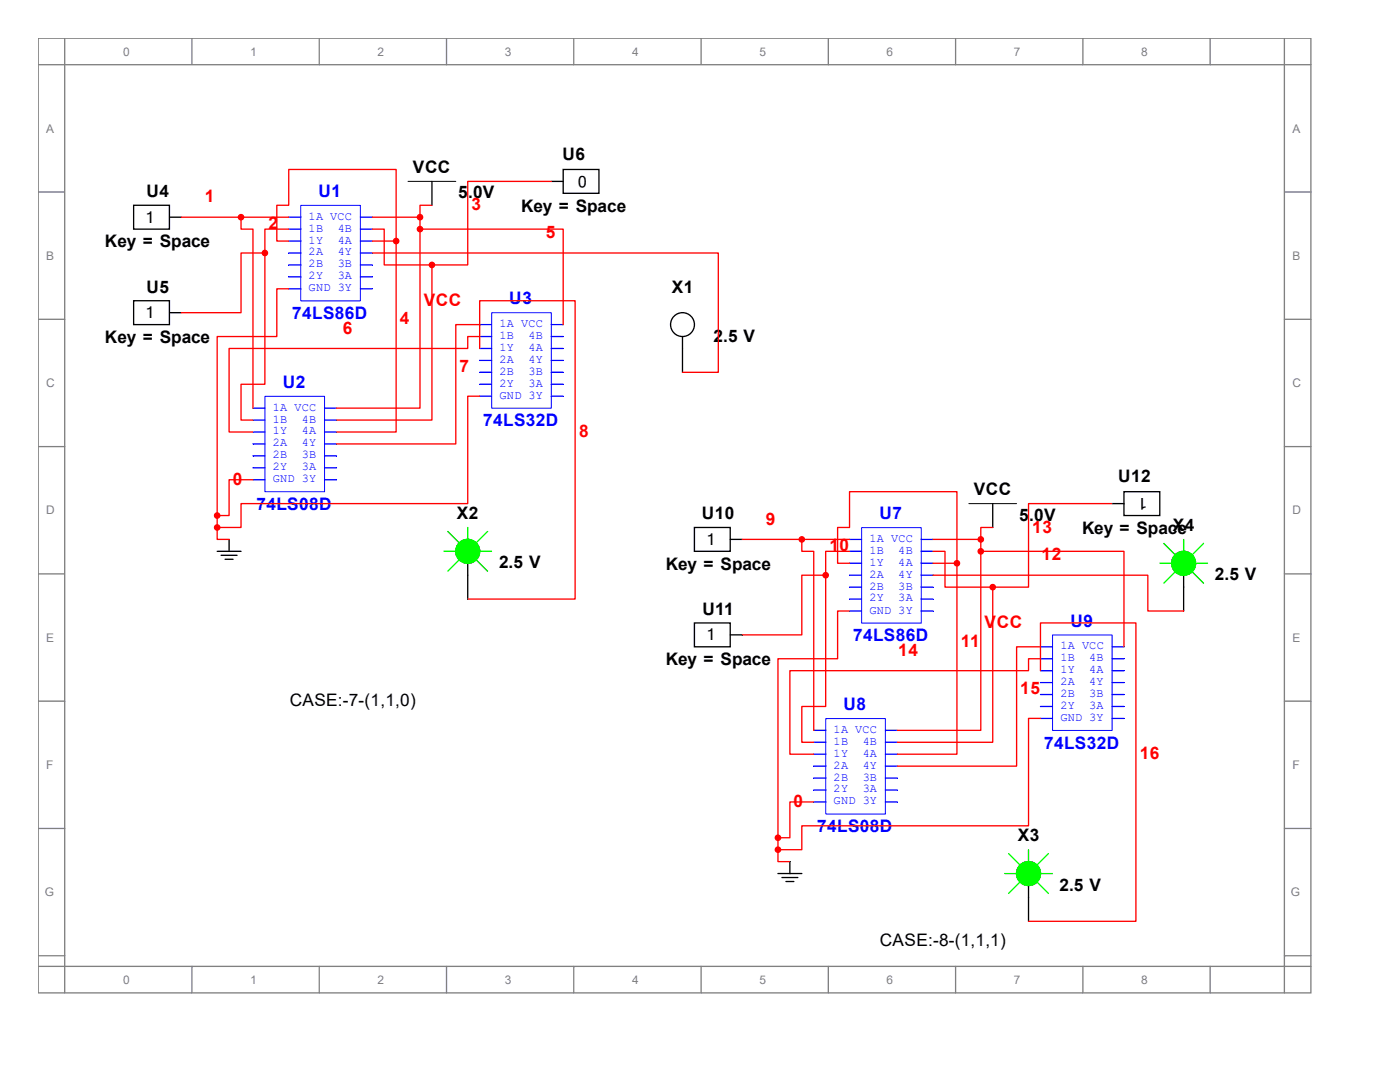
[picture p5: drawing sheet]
<svg xmlns="http://www.w3.org/2000/svg" width="279mm" height="216mm" viewBox="0 0 279 216" stroke-linecap="round" stroke-linejoin="round" font-family="sans-serif">
<g fill="none" stroke="#808080" stroke-width=".26">
<path d="M7.6 7.6h254v190.5h-254zM7.6 12.9h254M12.9 7.6v190.5M38.3 7.6v5.3M63.7 7.6v5.3M89.1 7.6v5.3M114.5 7.6v5.3M139.9 7.6v5.3M165.3 7.6v5.3M190.7 7.6v5.3M216.1 7.6v5.3M241.5 7.6v5.3"/>
<path d="M256.3 7.6v190.5M7.6 38.3h5.3M256.3 38.3h5.3M7.6 63.7h5.3M256.3 63.7h5.3M7.6 89.1h5.3M256.3 89.1h5.3M7.6 114.5h5.3M256.3 114.5h5.3M7.6 139.9h5.3M256.3 139.9h5.3M7.6 165.3h5.3"/>
<path d="M256.3 165.3h5.3M7.6 190.7h5.3M7.6 192.8h254M38.3 192.8v5.3M63.7 192.8v5.3M89.1 192.8v5.3M114.5 192.8v5.3M139.9 192.8v5.3M165.3 192.8v5.3M190.7 192.8v5.3M216.1 192.8v5.3M241.5 192.8v5.3"/>
<path d="M256.3 190.7h5.3"/>
</g>
<path d="M60 41h11.9v19h-11.9z" fill="none" stroke="#00f" stroke-width=".2"/>
<path d="M57.6 43.3h2.4" fill="none" stroke="#00f" stroke-width=".26"/>
<path d="M57.6 45.7h2.4" fill="none" stroke="#00f" stroke-width=".26"/>
<path d="M57.6 48.1h2.4" fill="none" stroke="#00f" stroke-width=".26"/>
<path d="M57.6 50.5h2.4" fill="none" stroke="#00f" stroke-width=".26"/>
<path d="M57.6 52.9h2.4" fill="none" stroke="#00f" stroke-width=".26"/>
<path d="M57.6 55.2h2.4" fill="none" stroke="#00f" stroke-width=".26"/>
<path d="M57.6 57.6h2.4" fill="none" stroke="#00f" stroke-width=".26"/>
<path d="M71.9 57.6h2.4" fill="none" stroke="#00f" stroke-width=".26"/>
<path d="M71.9 55.2h2.4" fill="none" stroke="#00f" stroke-width=".26"/>
<path d="M71.9 52.9h2.4" fill="none" stroke="#00f" stroke-width=".26"/>
<path d="M71.9 50.5h2.4" fill="none" stroke="#00f" stroke-width=".26"/>
<path d="M71.9 48.1h2.4" fill="none" stroke="#00f" stroke-width=".26"/>
<path d="M71.9 45.7h2.4" fill="none" stroke="#00f" stroke-width=".26"/>
<path d="M71.9 43.3h2.4" fill="none" stroke="#00f" stroke-width=".26"/>
<path d="M52.9 79.1h11.9v19h-11.9z" fill="none" stroke="#00f" stroke-width=".2"/>
<path d="M50.5 81.4h2.4" fill="none" stroke="#00f" stroke-width=".26"/>
<path d="M50.5 83.8h2.4" fill="none" stroke="#00f" stroke-width=".26"/>
<path d="M50.5 86.2h2.4" fill="none" stroke="#00f" stroke-width=".26"/>
<path d="M50.5 88.6h2.4" fill="none" stroke="#00f" stroke-width=".26"/>
<path d="M50.5 91h2.4" fill="none" stroke="#00f" stroke-width=".26"/>
<path d="M50.5 93.3h2.4" fill="none" stroke="#00f" stroke-width=".26"/>
<path d="M50.5 95.7h2.4" fill="none" stroke="#00f" stroke-width=".26"/>
<path d="M64.8 95.7h2.4" fill="none" stroke="#00f" stroke-width=".26"/>
<path d="M64.8 93.3h2.4" fill="none" stroke="#00f" stroke-width=".26"/>
<path d="M64.8 91h2.4" fill="none" stroke="#00f" stroke-width=".26"/>
<path d="M64.8 88.6h2.4" fill="none" stroke="#00f" stroke-width=".26"/>
<path d="M64.8 86.2h2.4" fill="none" stroke="#00f" stroke-width=".26"/>
<path d="M64.8 83.8h2.4" fill="none" stroke="#00f" stroke-width=".26"/>
<path d="M64.8 81.4h2.4" fill="none" stroke="#00f" stroke-width=".26"/>
<path d="M98.1 62.4h11.9v19h-11.9z" fill="none" stroke="#00f" stroke-width=".2"/>
<path d="M95.7 64.8h2.4" fill="none" stroke="#00f" stroke-width=".26"/>
<path d="M95.7 67.2h2.4" fill="none" stroke="#00f" stroke-width=".26"/>
<path d="M95.7 69.5h2.4" fill="none" stroke="#00f" stroke-width=".26"/>
<path d="M95.7 71.9h2.4" fill="none" stroke="#00f" stroke-width=".26"/>
<path d="M95.7 74.3h2.4" fill="none" stroke="#00f" stroke-width=".26"/>
<path d="M95.7 76.7h2.4" fill="none" stroke="#00f" stroke-width=".26"/>
<path d="M95.7 79.1h2.4" fill="none" stroke="#00f" stroke-width=".26"/>
<path d="M110 79.1h2.4" fill="none" stroke="#00f" stroke-width=".26"/>
<path d="M110 76.7h2.4" fill="none" stroke="#00f" stroke-width=".26"/>
<path d="M110 74.3h2.4" fill="none" stroke="#00f" stroke-width=".26"/>
<path d="M110 71.9h2.4" fill="none" stroke="#00f" stroke-width=".26"/>
<path d="M110 69.5h2.4" fill="none" stroke="#00f" stroke-width=".26"/>
<path d="M110 67.2h2.4" fill="none" stroke="#00f" stroke-width=".26"/>
<path d="M110 64.8h2.4" fill="none" stroke="#00f" stroke-width=".26"/>
<path d="M86.2 36.2v4.8M110 36.2h2.4M112.4 33.8h7.1v4.8h-7.1zM26.7 41h7.1v4.7h-7.1zM33.8 43.3h2.4M26.7 60h7.1v4.8h-7.1zM33.8 62.4h2.4M43.3 110h4.8M44.1 110.8h3.2M44.9 111.6h1.6M45.7 107.6v2.4" fill="none" stroke="#000" stroke-width=".26"/>
<path d="M81.4 36.2h9.6" fill="none" stroke="#000" stroke-width=".2"/>
<g fill="#f00" stroke="#f00" stroke-width=".26">
<circle cx="48.1" cy="43.3" r=".53"/>
<circle cx="86.2" cy="52.9" r=".53"/>
<circle cx="79.1" cy="48.1" r=".53"/>
<circle cx="52.9" cy="50.5" r=".53"/>
<circle cx="43.3" cy="102.9" r=".53"/>
<circle cx="43.3" cy="105.3" r=".53"/>
<circle cx="83.8" cy="45.7" r=".53"/>
<circle cx="83.8" cy="43.3" r=".53"/>
</g>
<g fill="none" stroke="#f00" stroke-width=".26">
<path d="M110 36.2h-16.7v16.7h-7.1M36.2 43.3h21.4M48.1 43.3v2.4h2.4v35.7M52.9 50.5v26.2h-4.8v7.1h2.4M52.9 50.5h-4.8v11.9h-11.9M57.6 48.1h-2.4v-7.1h2.4v-7.2h21.5v14.3M57.6 45.7h-4.7v4.8M74.3 45.7h2.4v7.2h9.5M74.3 43.3h9.5M74.3 48.1h4.8M79.1 48.1v38.1h-11.9M83.8 45.7v35.7h-16.6"/>
<path d="M83.8 45.7h28.6v19.1M83.8 43.3v2.4M86.2 52.9v30.9h-19M86.2 41h-2.4v2.3M95.7 67.2h-2.4v2.3h-47.6v16.7h4.8M95.7 64.8h-4.7v23.8h-23.8M95.7 79.1h-2.4v21.4h-45.2v4.8h-4.8M50.5 95.7h-4.8v7.2h-2.4v2.4M43.3 105.3v2.3h2.4"/>
</g>
<path d="M172 105.3h11.9v19h-11.9z" fill="none" stroke="#00f" stroke-width=".2"/>
<path d="M169.5 107.6h2.4" fill="none" stroke="#00f" stroke-width=".26"/>
<path d="M169.5 110h2.4" fill="none" stroke="#00f" stroke-width=".26"/>
<path d="M169.5 112.4h2.4" fill="none" stroke="#00f" stroke-width=".26"/>
<path d="M169.5 114.8h2.4" fill="none" stroke="#00f" stroke-width=".26"/>
<path d="M169.5 117.2h2.4" fill="none" stroke="#00f" stroke-width=".26"/>
<path d="M169.5 119.5h2.4" fill="none" stroke="#00f" stroke-width=".26"/>
<path d="M169.5 121.9h2.4" fill="none" stroke="#00f" stroke-width=".26"/>
<path d="M183.8 121.9h2.4" fill="none" stroke="#00f" stroke-width=".26"/>
<path d="M183.8 119.5h2.4" fill="none" stroke="#00f" stroke-width=".26"/>
<path d="M183.8 117.2h2.4" fill="none" stroke="#00f" stroke-width=".26"/>
<path d="M183.8 114.8h2.4" fill="none" stroke="#00f" stroke-width=".26"/>
<path d="M183.8 112.4h2.4" fill="none" stroke="#00f" stroke-width=".26"/>
<path d="M183.8 110h2.4" fill="none" stroke="#00f" stroke-width=".26"/>
<path d="M183.8 107.6h2.4" fill="none" stroke="#00f" stroke-width=".26"/>
<path d="M164.8 143.4h11.9v19h-11.9z" fill="none" stroke="#00f" stroke-width=".2"/>
<path d="M162.4 145.7h2.4" fill="none" stroke="#00f" stroke-width=".26"/>
<path d="M162.4 148.1h2.4" fill="none" stroke="#00f" stroke-width=".26"/>
<path d="M162.4 150.5h2.4" fill="none" stroke="#00f" stroke-width=".26"/>
<path d="M162.4 152.9h2.4" fill="none" stroke="#00f" stroke-width=".26"/>
<path d="M162.4 155.3h2.4" fill="none" stroke="#00f" stroke-width=".26"/>
<path d="M162.4 157.6h2.4" fill="none" stroke="#00f" stroke-width=".26"/>
<path d="M162.4 160h2.4" fill="none" stroke="#00f" stroke-width=".26"/>
<path d="M176.7 160h2.4" fill="none" stroke="#00f" stroke-width=".26"/>
<path d="M176.7 157.6h2.4" fill="none" stroke="#00f" stroke-width=".26"/>
<path d="M176.7 155.3h2.4" fill="none" stroke="#00f" stroke-width=".26"/>
<path d="M176.7 152.9h2.4" fill="none" stroke="#00f" stroke-width=".26"/>
<path d="M176.7 150.5h2.4" fill="none" stroke="#00f" stroke-width=".26"/>
<path d="M176.7 148.1h2.4" fill="none" stroke="#00f" stroke-width=".26"/>
<path d="M176.7 145.7h2.4" fill="none" stroke="#00f" stroke-width=".26"/>
<path d="M210.1 126.7h11.9v19.1h-11.9z" fill="none" stroke="#00f" stroke-width=".2"/>
<path d="M207.6 129.1h2.4" fill="none" stroke="#00f" stroke-width=".26"/>
<path d="M207.6 131.4h2.4" fill="none" stroke="#00f" stroke-width=".26"/>
<path d="M207.6 133.8h2.4" fill="none" stroke="#00f" stroke-width=".26"/>
<path d="M207.6 136.2h2.4" fill="none" stroke="#00f" stroke-width=".26"/>
<path d="M207.6 138.6h2.4" fill="none" stroke="#00f" stroke-width=".26"/>
<path d="M207.6 141h2.4" fill="none" stroke="#00f" stroke-width=".26"/>
<path d="M207.6 143.4h2.4" fill="none" stroke="#00f" stroke-width=".26"/>
<path d="M221.9 143.4h2.4" fill="none" stroke="#00f" stroke-width=".26"/>
<path d="M221.9 141h2.4" fill="none" stroke="#00f" stroke-width=".26"/>
<path d="M221.9 138.6h2.4" fill="none" stroke="#00f" stroke-width=".26"/>
<path d="M221.9 136.2h2.4" fill="none" stroke="#00f" stroke-width=".26"/>
<path d="M221.9 133.8h2.4" fill="none" stroke="#00f" stroke-width=".26"/>
<path d="M221.9 131.4h2.4" fill="none" stroke="#00f" stroke-width=".26"/>
<path d="M221.9 129.1h2.4" fill="none" stroke="#00f" stroke-width=".26"/>
<g fill="none" stroke="#000" stroke-width=".26">
<path d="M136.2 67.2v7.1M224.3 98.1h7.2v4.8h-7.2zM93.3 112.4v7.1M138.6 105.3h7.1v4.7h-7.1zM145.7 107.6h2.4M198.1 100.5v4.8M221.9 100.5h2.4M236.2 114.8v7.1M138.6 124.3h7.1v4.8h-7.1zM145.7 126.7h2.4M155.3 174.3h4.7M156.1 175.1h3.1"/>
<path d="M156.8 175.9h1.6M157.6 171.9v2.4M205.3 176.7v7.1"/>
<circle cx="136.2" cy="64.8" r="2.38"/>
<circle cx="93.3" cy="110" r="2.38"/>
<circle cx="236.2" cy="112.4" r="2.38"/>
<circle cx="205.3" cy="174.3" r="2.38"/>
</g>
<path d="M193.4 100.5h9.5" fill="none" stroke="#000" stroke-width=".2"/>
<g fill="#f00" stroke="#f00" stroke-width=".26">
<circle cx="160" cy="107.6" r=".53"/>
<circle cx="198.1" cy="117.2" r=".53"/>
<circle cx="191" cy="112.4" r=".53"/>
<circle cx="164.8" cy="114.8" r=".53"/>
<circle cx="155.3" cy="167.2" r=".53"/>
<circle cx="155.3" cy="169.5" r=".53"/>
<circle cx="195.7" cy="110" r=".53"/>
<circle cx="195.7" cy="107.6" r=".53"/>
</g>
<g fill="none" stroke="#f00" stroke-width=".26">
<path d="M57.6 57.6h-2.4v9.6h-11.9v35.7M74.3 50.5h69.1v23.8h-7.2M95.7 69.5v-9.5h19.1v59.5h-21.5M148.1 107.6h21.4M160 107.6v2.4h2.4v35.7M164.8 114.8v26.2h-4.8v7.1h2.4M164.8 114.8h-4.8v11.9h-11.9M169.5 112.4h-2.3v-7.1h2.3v-7.2h21.5v14.3M169.5 110h-4.7v4.8M186.2 110h2.4v7.2h9.5M186.2 114.8h42.9v7.1h7.1M186.2 107.6h9.5"/>
<path d="M186.2 112.4h4.8M191 112.4v38.1h-11.9M195.7 110v35.7h-16.6M195.7 110h28.6v19.1M195.7 107.6v2.4M198.1 117.2v30.9h-19M198.1 105.3h-2.4v2.3M221.9 100.5h-16.6v16.7h-7.2M169.5 121.9h-2.3v9.5h-11.9v35.8M207.6 131.4h-2.3v2.4h-47.7v16.7h4.8M207.6 129.1h-4.7v23.8h-23.8M207.6 133.8v-9.5h19.1v59.5h-21.4"/>
<path d="M207.6 143.4h-2.3v21.4h-45.3v4.7h-4.7M155.3 169.5v2.4h2.3M155.3 167.2v2.3M162.4 160h-4.8v7.2h-2.3"/>
</g>
<g fill="none" stroke="#0f0" stroke-width=".26">
<path d="M88.6 110h2.4M89.4 106l2.4 2.4M91.8 111.6l-2.4 2.4M93.3 105.3v2.3M94.9 111.6l2.4 2.4M95.7 110h2.4M97.3 106l-2.4 2.4M231.5 112.4h2.3M232.3 108.4l2.3 2.4M234.6 114l-2.3 2.4M236.2 107.6v2.4M237.8 114l2.4 2.4"/>
<path d="M238.6 112.4h2.4M240.2 108.4l-2.4 2.4M200.5 174.3h2.4M201.3 170.3l2.4 2.4M203.7 175.9l-2.4 2.4M205.3 169.5v2.4M206.9 175.9l2.3 2.4M207.6 174.3h2.4M209.2 170.3l-2.3 2.4"/>
</g>
<g fill="#0f0" stroke="#0f0" stroke-width=".26">
<circle cx="93.3" cy="110" r="2.38"/>
<circle cx="205.3" cy="174.3" r="2.38"/>
<circle cx="236.2" cy="112.4" r="2.38"/>
</g>
<g font-size="3.4">
<text x="82.4" y="34.5">VCC</text>
<text x="112.2" y="31.9">U6</text>
<text x="29.2" y="39.3">U4</text>
<text x="91.4" y="39.6">5.0V</text>
<text x="104" y="42.2">Key = Space</text>
<text x="21" y="49.4">Key = Space</text>
<text x="29.2" y="58.4">U5</text>
<text x="134.1" y="58.4">X1</text>
<text x="21" y="68.4">Key = Space</text>
<text x="142.4" y="68.2">2.5 V</text>
<text x="194.4" y="98.8">VCC</text>
<text x="223.2" y="96.2">U12</text>
<text x="91.2" y="103.6">X2</text>
<text x="140.1" y="103.6">U10</text>
<text x="203.4" y="103.9">5.0V</text>
<text x="215.9" y="106.5">Key = Space</text>
<text x="234.1" y="106">X4</text>
<text x="99.6" y="113.4">2.5 V</text>
<text x="132.9" y="113.7">Key = Space</text>
<text x="242.5" y="115.8">2.5 V</text>
<text x="140.2" y="122.7">U11</text>
<text x="132.9" y="132.7">Key = Space</text>
<text x="57.8" y="140.9">CASE:-7-(1,1,0)</text>
<text x="203.1" y="167.9">X3</text>
<text x="211.5" y="177.7">2.5 V</text>
<text x="175.6" y="188.8">CASE:-8-(1,1,1)</text>
</g>
<g font-size="3.4" fill="#f00">
<text x="40.9" y="40.4">1</text>
<text x="94.1" y="42">3</text>
<text x="53.6" y="45.7">2</text>
<text x="108.9" y="47.5">5</text>
<text x="79.8" y="64.7">4</text>
<text x="84.6" y="61">VCC</text>
<text x="68.4" y="66.6">6</text>
<text x="91.7" y="74.3">7</text>
<text x="115.6" y="87.2">8</text>
<text x="46.5" y="96.7">0</text>
<text x="152.8" y="104.7">9</text>
<text x="206" y="106.3">13</text>
<text x="165.5" y="110">10</text>
<text x="207.9" y="111.8">12</text>
<text x="196.5" y="125.3">VCC</text>
<text x="179.3" y="130.9">14</text>
<text x="191.8" y="129">11</text>
<text x="203.6" y="138.6">15</text>
<text x="227.5" y="151.5">16</text>
<text x="158.4" y="161">0</text>
</g>
<g font-size="3.4" fill="#00f">
<text x="63.5" y="39.3">U1</text>
<text x="58.3" y="63.7">74LS86D</text>
<text x="101.6" y="60.7">U3</text>
<text x="56.4" y="77.4">U2</text>
<text x="96.4" y="85.1">74LS32D</text>
<text x="51.2" y="101.8">74LS08D</text>
<text x="175.5" y="103.6">U7</text>
<text x="213.6" y="125.1">U9</text>
<text x="170.3" y="128">74LS86D</text>
<text x="168.3" y="141.7">U8</text>
<text x="208.4" y="149.4">74LS32D</text>
<text x="163.1" y="166.1">74LS08D</text>
</g>
<g font-size="3.2">
<text x="117.1" y="35.1" transform="rotate(-180 117.1 35.1)">0</text>
<text x="29" y="44.4">1</text>
<text x="29" y="63.5">1</text>
<text x="229" y="99.4" transform="rotate(-180 229 99.4)">1</text>
<text x="141" y="108.7">1</text>
<text x="141" y="127.8">1</text>
</g>
<g font-size="2.4" fill="#808080">
<text x="24.6" y="11.1">0</text>
<text x="50" y="11.1">1</text>
<text x="75.4" y="11.1">2</text>
<text x="100.8" y="11.1">3</text>
<text x="126.2" y="11.1">4</text>
<text x="151.6" y="11.1">5</text>
<text x="177" y="11.1">6</text>
<text x="202.4" y="11.1">7</text>
<text x="227.8" y="11.1">8</text>
<text x="9.2" y="26.5">A</text>
<text x="257.9" y="26.5">A</text>
<text x="9.2" y="51.9">B</text>
<text x="257.9" y="51.9">B</text>
<text x="9.2" y="77.3">C</text>
<text x="257.9" y="77.3">C</text>
<text x="9.2" y="102.7">D</text>
<text x="257.9" y="102.7">D</text>
<text x="9.2" y="128.1">E</text>
<text x="257.9" y="128.1">E</text>
<text x="9.2" y="153.5">F</text>
<text x="257.9" y="153.5">F</text>
<text x="8.9" y="178.9">G</text>
<text x="257.6" y="178.9">G</text>
<text x="24.6" y="196.3">0</text>
<text x="50" y="196.3">1</text>
<text x="75.4" y="196.3">2</text>
<text x="100.8" y="196.3">3</text>
<text x="126.2" y="196.3">4</text>
<text x="151.6" y="196.3">5</text>
<text x="177" y="196.3">6</text>
<text x="202.4" y="196.3">7</text>
<text x="227.8" y="196.3">8</text>
</g>
<g font-size="2.4" fill="#00f">
<text x="61.6" y="43.8">1A VCC</text>
<text x="61.6" y="46.2">1B</text>
<text x="67.4" y="46.2">4B</text>
<text x="61.6" y="48.6">1Y</text>
<text x="61.6" y="51">2A</text>
<text x="61.6" y="53.3">2B</text>
<text x="67.4" y="53.3">3B</text>
<text x="67.4" y="51">4Y</text>
<text x="67.4" y="48.6">4A</text>
<text x="61.6" y="55.8">2Y</text>
<text x="61.6" y="58.1">GND 3Y</text>
<text x="67.4" y="55.8">3A</text>
<text x="99.7" y="65.3">1A VCC</text>
<text x="99.7" y="67.6">1B</text>
<text x="99.7" y="70">1Y</text>
<text x="105.5" y="70">4A</text>
<text x="105.5" y="67.6">4B</text>
<text x="99.7" y="72.4">2A</text>
<text x="99.7" y="74.8">2B</text>
<text x="99.7" y="77.2">2Y</text>
<text x="105.5" y="77.2">3A</text>
<text x="105.5" y="74.8">3B</text>
<text x="105.5" y="72.4">4Y</text>
<text x="54.4" y="81.9">1A VCC</text>
<text x="99.7" y="79.5">GND 3Y</text>
<text x="54.4" y="84.3">1B</text>
<text x="54.4" y="86.7">1Y</text>
<text x="54.4" y="89.1">2A</text>
<text x="60.2" y="89.1">4Y</text>
<text x="60.2" y="86.7">4A</text>
<text x="60.2" y="84.3">4B</text>
<text x="54.4" y="91.4">2B</text>
<text x="54.4" y="93.9">2Y</text>
<text x="60.2" y="93.9">3A</text>
<text x="60.2" y="91.4">3B</text>
<text x="54.4" y="96.2">GND 3Y</text>
<text x="173.5" y="108.1">1A VCC</text>
<text x="173.5" y="110.5">1B</text>
<text x="173.5" y="112.9">1Y</text>
<text x="179.3" y="112.9">4A</text>
<text x="179.3" y="110.5">4B</text>
<text x="173.5" y="115.3">2A</text>
<text x="173.5" y="117.6">2B</text>
<text x="179.3" y="117.6">3B</text>
<text x="179.3" y="115.3">4Y</text>
<text x="173.5" y="120">2Y</text>
<text x="173.5" y="122.4">GND 3Y</text>
<text x="179.3" y="120">3A</text>
<text x="211.6" y="129.5">1A VCC</text>
<text x="211.6" y="132">1B</text>
<text x="217.4" y="132">4B</text>
<text x="211.6" y="134.3">1Y</text>
<text x="211.6" y="136.7">2A</text>
<text x="217.4" y="136.7">4Y</text>
<text x="217.4" y="134.3">4A</text>
<text x="211.6" y="139.1">2B</text>
<text x="211.6" y="141.5">2Y</text>
<text x="211.6" y="143.8">GND 3Y</text>
<text x="217.4" y="141.5">3A</text>
<text x="217.4" y="139.1">3B</text>
<text x="166.4" y="146.2">1A VCC</text>
<text x="166.4" y="148.6">1B</text>
<text x="172.2" y="148.6">4B</text>
<text x="166.4" y="151">1Y</text>
<text x="166.4" y="153.4">2A</text>
<text x="166.4" y="155.7">2B</text>
<text x="172.2" y="155.7">3B</text>
<text x="172.2" y="153.4">4Y</text>
<text x="172.2" y="151">4A</text>
<text x="166.4" y="158.1">2Y</text>
<text x="166.4" y="160.5">GND 3Y</text>
<text x="172.2" y="158.1">3A</text>
</g>
</svg>
